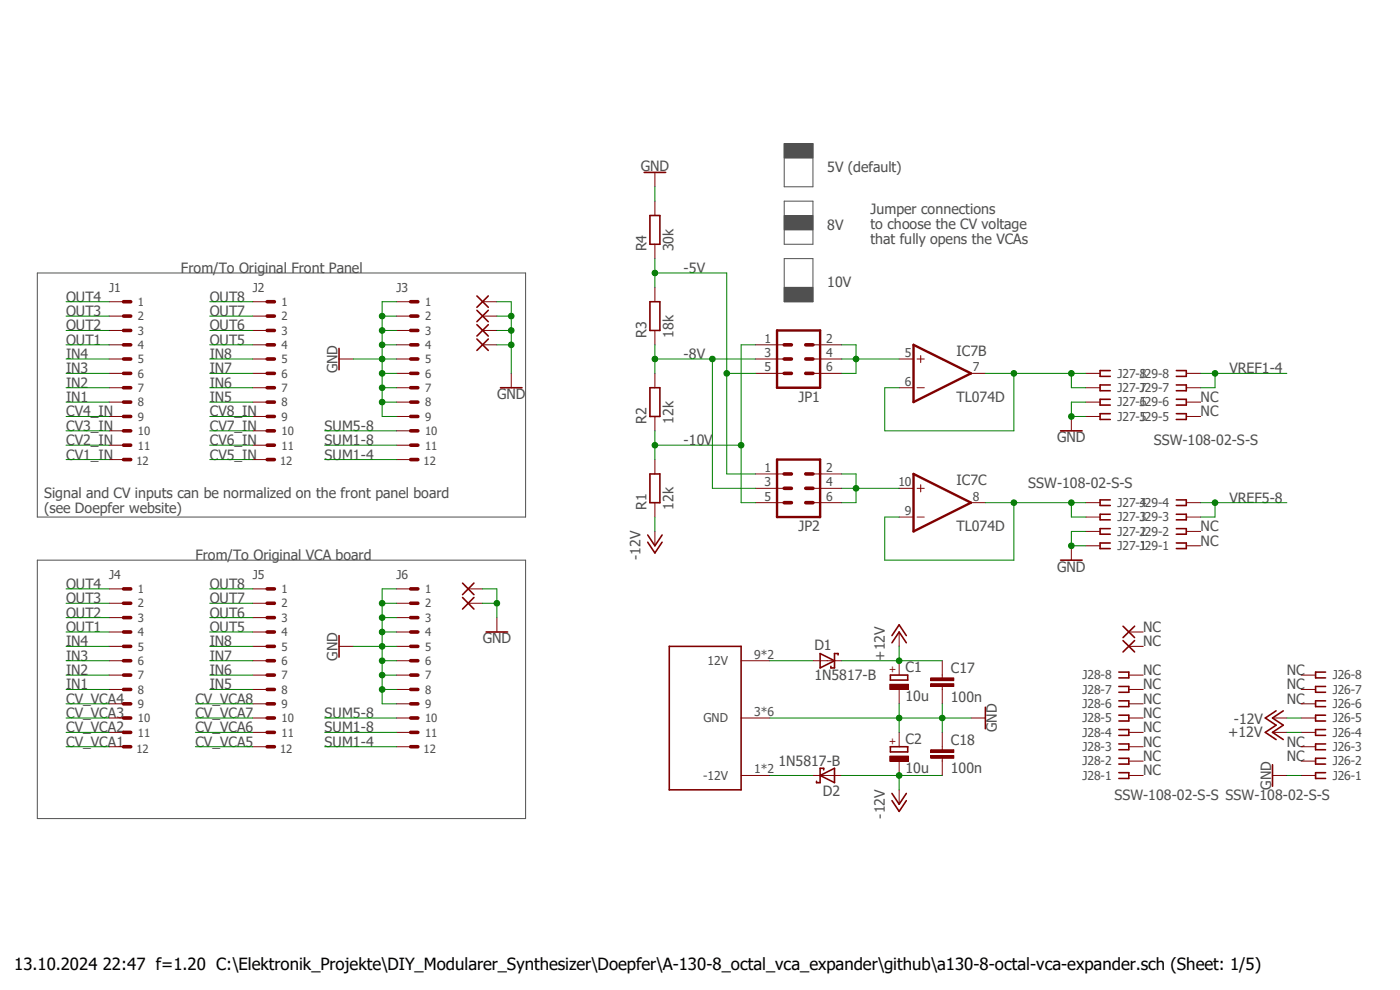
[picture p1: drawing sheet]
<svg xmlns="http://www.w3.org/2000/svg" width="297mm" height="210mm" viewBox="0 0 297 210" stroke-linecap="round" stroke-linejoin="round" font-family="sans-serif">
<path d="M7.3 30.4l282.4 144M289.7 30.4l-282.4 144" fill="none" stroke="#fff" stroke-width=".21"/>
<path d="M166.4 42.7h6.1v9.1h-6.1z" fill="none" stroke="#505050" stroke-width=".21"/>
<path d="M166.4 45.7h6.1v3.1h-6.1z" fill-rule="evenodd" fill="#505050"/>
<path d="M166.4 45.7h6.1v3.1h-6.1zM166.4 54.9h6.1v9.1h-6.1z" fill="none" stroke="#505050" stroke-width=".21"/>
<path d="M166.4 61h6.1v3h-6.1z" fill-rule="evenodd" fill="#505050"/>
<path d="M166.4 30.5h6.1v9.1h-6.1zM166.4 61h6.1v3h-6.1z" fill="none" stroke="#505050" stroke-width=".21"/>
<path d="M166.4 30.5h6.1v3h-6.1z" fill-rule="evenodd" fill="#505050"/>
<path d="M166.4 30.5h6.1v3h-6.1zM7.9 57.9h103.6v51.8h-103.6zM7.9 118.8h103.6v54.9h-103.6z" fill="none" stroke="#505050" stroke-width=".21"/>
<g fill="none" stroke="#800000" stroke-width=".34">
<path d="M71.9 73.9v4.5M101.2 62.8l2.4 2.4M101.2 65.8l2.4 2.4M101.2 68.9l2.4 2.4M101.2 71.9l2.4 2.4M103.6 62.8l-2.4 2.4M103.6 65.8l-2.4 2.4M103.6 68.9l-2.4 2.4M103.6 71.9l-2.4 2.4M106.2 82.3h4.5M71.9 134.8v4.6M98.1 123.7l2.4 2.5"/>
<path d="M100.5 123.7l-2.4 2.5M103.1 134.1h4.6M142 137.1h15.2v30.5h-15.2zM174 138.6l3 1.6-3 1.5zM177.8 138.9v-.3h-.8v3.1h-.7v-.3M189.2 136.4l1.6-2.3 1.5 2.3M189.2 134.8l1.6-2.3 1.5 2.3M188.9 143.2h3.7v1.1h-3.7zM209 150v4.6M174 164.5l3-1.5v3zM174.8 163.3v-.3h-.8v3h-.8v-.3M189.2 168.3l1.6 2.3 1.5-2.3"/>
<path d="M189.2 169.8l1.6 2.3 1.5-2.3"/>
</g>
<g fill="none" stroke="#800000" stroke-width=".21">
<path d="M23.2 76.2h3M23.2 64h3M23.2 67.1h3M23.2 70.1h3M23.2 73.2h3M23.2 79.2h3M53.6 76.2h3.1M53.6 64h3.1M53.6 67.1h3.1M53.6 70.1h3.1M53.6 73.2h3.1M53.6 79.2h3.1"/>
<path d="M71.9 76.2h3.1M84.1 76.2h3M84.1 64h3M84.1 67.1h3M84.1 70.1h3M84.1 73.2h3M84.1 79.2h3M102.4 64h3M102.4 67.1h3M102.4 70.1h3M102.4 73.2h3M108.5 79.2v3.1"/>
<path d="M23.2 82.3h3M23.2 85.3h3M23.2 88.3h3M23.2 91.4h3M23.2 94.4h3M23.2 97.5h3M53.6 82.3h3.1M53.6 85.3h3.1M53.6 88.3h3.1M53.6 91.4h3.1M53.6 94.4h3.1M53.6 97.5h3.1"/>
<path d="M84.1 82.3h3M84.1 85.3h3M84.1 88.3h3M84.1 91.4h3M84.1 94.4h3M84.1 97.5h3M23.2 124.9h3M23.2 128h3M23.2 131h3M23.2 134.1h3M23.2 137.1h3M53.6 124.9h3.1"/>
<path d="M53.6 128h3.1M53.6 131h3.1M53.6 134.1h3.1M53.6 137.1h3.1M71.9 137.1h3.1M84.1 124.9h3M84.1 128h3M84.1 131h3M84.1 134.1h3M84.1 137.1h3M99.3 124.9h3.1M105.4 131v3.1"/>
<path d="M190.8 134.1v3M23.2 140.2h3M23.2 143.2h3M23.2 146.3h3M23.2 149.3h3M23.2 152.3h3M23.2 155.4h3M23.2 158.4h3M53.6 140.2h3.1M53.6 143.2h3.1M53.6 146.3h3.1M53.6 149.3h3.1"/>
<path d="M53.6 152.3h3.1M53.6 155.4h3.1M53.6 158.4h3.1M84.1 140.2h3M84.1 143.2h3M84.1 146.3h3M84.1 149.3h3M84.1 152.3h3M84.1 155.4h3M84.1 158.4h3M157.2 140.2h6.1M157.2 152.3h6.1"/>
<path d="M172.5 140.2h6.1M206 152.3h3M157.2 164.5h6.1M172.5 164.5h6.1M190.8 167.6v3"/>
</g>
<g fill="none" stroke="#800000" stroke-width=".76">
<path d="M26.2 64h1.5M26.2 67.1h1.5M26.2 70.1h1.5M26.2 73.2h1.5M26.2 76.2h1.5M26.2 79.2h1.5M56.7 64h1.5M56.7 67.1h1.5M56.7 70.1h1.5M56.7 73.2h1.5M56.7 76.2h1.5M56.7 79.2h1.5"/>
<path d="M87.1 64h1.5M87.1 67.1h1.5M87.1 70.1h1.5M87.1 73.2h1.5M87.1 76.2h1.5M87.1 79.2h1.5M26.2 82.3h1.5M26.2 85.3h1.5M26.2 88.3h1.5M26.2 91.4h1.5M26.2 94.4h1.5M26.2 97.5h1.5"/>
<path d="M56.7 82.3h1.5M56.7 85.3h1.5M56.7 88.3h1.5M56.7 91.4h1.5M56.7 94.4h1.5M56.7 97.5h1.5M87.1 82.3h1.5M87.1 85.3h1.5M87.1 88.3h1.5M87.1 91.4h1.5M87.1 94.4h1.5M87.1 97.5h1.5"/>
<path d="M26.2 124.9h1.5M26.2 128h1.5M26.2 131h1.5M26.2 134.1h1.5M26.2 137.1h1.5M56.7 124.9h1.5M56.7 128h1.5M56.7 131h1.5M56.7 134.1h1.5M56.7 137.1h1.5M87.1 124.9h1.5M87.1 128h1.5"/>
<path d="M87.1 131h1.5M87.1 134.1h1.5M87.1 137.1h1.5M26.2 140.2h1.5M26.2 143.2h1.5M26.2 146.3h1.5M26.2 149.3h1.5M26.2 152.3h1.5M26.2 155.4h1.5M26.2 158.4h1.5M56.7 140.2h1.5M56.7 143.2h1.5"/>
<path d="M56.7 146.3h1.5M56.7 149.3h1.5M56.7 152.3h1.5M56.7 155.4h1.5M56.7 158.4h1.5M87.1 140.2h1.5M87.1 143.2h1.5M87.1 146.3h1.5M87.1 149.3h1.5M87.1 152.3h1.5M87.1 155.4h1.5M87.1 158.4h1.5"/>
</g>
<path d="M188.8 145.2h3.9v1.1h-3.9z" fill-rule="evenodd" fill="#800000"/>
<path d="M188.8 145.2h3.9v1.1h-3.9zM190.8 140.2v3M190.8 146.3v3" fill="none" stroke="#800000" stroke-width=".21"/>
<path d="M188.9 158.4h3.7v1.1h-3.7z" fill="none" stroke="#800000" stroke-width=".34"/>
<path d="M188.8 160.4h3.9v1.1h-3.9z" fill-rule="evenodd" fill="#800000"/>
<g fill="none" stroke="#800000" stroke-width=".21">
<path d="M138.9 36.6v3M138.9 42.7v3M138.9 51.8v3.1M138.9 61v3M138.9 70.1v3.1M138.9 79.2v3.1M160.3 73.2h6.1M160.3 76.2h6.1M160.3 79.2h6.1M172.5 73.2h6.1M172.5 76.2h6.1M172.5 79.2h6.1"/>
<path d="M190.8 76.2h3M194.6 76.2h1.5M195.3 75.4v1.5M206 79.2h3M138.9 88.3v3.1M138.9 97.5v3M190.8 82.3h3M194.6 82.3h1.5M138.9 106.6v3.1M138.9 112.7v3.1M160.3 103.6h6.1M160.3 106.6h6.1"/>
<path d="M160.3 100.5h6.1M172.5 103.6h6.1M172.5 106.6h6.1M172.5 100.5h6.1M190.8 103.6h3M190.8 109.7h3M194.6 103.6h1.5M194.6 109.7h1.5M195.3 102.8v1.6M206 106.6h3M190.8 155.4v3M199.9 143.2v.6"/>
<path d="M199.9 145.6v.7M188.8 160.4h3.9v1.1h-3.9zM190.8 161.5v3"/>
</g>
<path d="M136.7 36.6h4.5M137.9 45.7h2.1v6.1h-2.1zM137.9 64h2.1v6.1h-2.1zM137.9 82.3h2.1v6h-2.1zM137.4 113.5l1.5 2.3 1.6-2.3M137.4 115l1.5 2.3 1.6-2.3M137.9 100.5h2.1v6.1h-2.1z" fill="none" stroke="#800000" stroke-width=".34"/>
<path d="M164.8 70.1h9.2v12.2h-9.2zM193.8 73.2l12.2 6-12.2 6.1zM164.8 97.5h9.2v12.2h-9.2zM193.8 100.5l12.2 6.1-12.2 6.1z" fill="none" stroke="#800000" stroke-width=".51"/>
<path d="M166.4 79.2h1.5M166.4 76.2h1.5M166.4 73.2h1.5M170.9 79.2h1.6M170.9 76.2h1.6M170.9 73.2h1.6M166.4 106.6h1.5M166.4 103.6h1.5M166.4 100.5h1.5M170.9 106.6h1.6M170.9 103.6h1.6M170.9 100.5h1.6" fill="none" stroke="#800000" stroke-width=".76"/>
<path d="M197.4 145h5v.6h-5z" fill-rule="evenodd" fill="#800000"/>
<path d="M197.4 145h5v.6h-5z" fill="none" stroke="#800000" stroke-width=".21"/>
<path d="M197.4 143.8h5v.6h-5z" fill-rule="evenodd" fill="#800000"/>
<path d="M197.4 143.8h5v.6h-5zM199.9 140.2v3M199.9 146.3v3M199.9 158.4v.6M199.9 160.9v.6" fill="none" stroke="#800000" stroke-width=".21"/>
<path d="M197.4 160.3h5v.6h-5z" fill-rule="evenodd" fill="#800000"/>
<path d="M197.4 160.3h5v.6h-5z" fill="none" stroke="#800000" stroke-width=".21"/>
<path d="M197.4 159h5v.6h-5z" fill-rule="evenodd" fill="#800000"/>
<g fill="none" stroke="#800000" stroke-width=".21">
<path d="M230.3 79.2h3.1M251.7 79.2h3M227.3 88.3v3.1M230.3 88.3h3.1M230.3 85.3h3.1M230.3 82.3h3.1M251.7 88.3h3M251.7 85.3h3M251.7 82.3h3M227.3 115.8v3M230.3 115.8h3.1M230.3 112.7h3.1"/>
<path d="M230.3 109.7h3.1M230.3 106.6h3.1M251.7 115.8h3M251.7 112.7h3M251.7 109.7h3M251.7 106.6h3M99.3 128h3.1M239.5 134.1h3M239.5 137.1h3M197.4 159h5v.6h-5zM199.9 155.4v3M239.5 152.3h3"/>
<path d="M239.5 155.4h3M239.5 158.4h3M239.5 149.3h3M239.5 146.3h3M239.5 143.2h3M270 152.3h3M270 155.4h3M276.1 152.3h3M276.1 155.4h3M276.1 158.4h3M276.1 149.3h3M276.1 146.3h3"/>
<path d="M276.1 143.2h3M199.9 161.5v3M239.5 164.5h3M239.5 161.5h3M270 164.5h3M276.1 164.5h3M276.1 161.5h3"/>
</g>
<g fill="none" stroke="#800000" stroke-width=".34">
<path d="M235.5 78.6h-2.1v1.2h2.1M249.6 78.6h2.1v1.2h-2.1M225 91.4h4.6M235.5 81.7h-2.1v1.2h2.1M235.5 84.7h-2.1v1.2h2.1M235.5 87.8h-2.1v1.2h2.1M249.6 87.8h2.1v1.2h-2.1M249.6 84.7h2.1v1.2h-2.1M249.6 81.7h2.1v1.2h-2.1M225 118.8h4.6M235.5 115.2h-2.1v1.2h2.1M235.5 106h-2.1v1.2h2.1"/>
<path d="M235.5 109.1h-2.1v1.2h2.1M235.5 112.1h-2.1v1.2h2.1M249.6 115.2h2.1v1.2h-2.1M249.6 112.1h2.1v1.2h-2.1M249.6 109.1h2.1v1.2h-2.1M249.6 106h2.1v1.2h-2.1M98.1 126.7l2.4 2.5M100.5 126.7l-2.4 2.5M238.3 132.8l2.4 2.5M238.3 135.9l2.4 2.4M240.7 132.8l-2.4 2.5M240.7 135.9l-2.4 2.4"/>
<path d="M237.4 157.8h2.1v1.2h-2.1M237.4 154.8h2.1v1.2h-2.1M237.4 151.7h2.1v1.3h-2.1M237.4 148.7h2.1v1.2h-2.1M237.4 145.6h2.1v1.3h-2.1M237.4 142.6h2.1v1.2h-2.1M270.7 150.8l-2.3 1.5 2.3 1.5-2.3 1.6 2.3 1.5M272.2 150.8l-2.2 1.5 2.2 1.5-2.2 1.6 2.2 1.5M281.2 142.6h-2.1v1.2h2.1M281.2 145.6h-2.1v1.3h2.1M281.2 148.7h-2.1v1.2h2.1M281.2 151.7h-2.1v1.3h2.1"/>
<path d="M281.2 154.8h-2.1v1.2h2.1M281.2 157.8h-2.1v1.2h2.1M237.4 163.9h2.1v1.2h-2.1M237.4 160.9h2.1v1.2h-2.1M270 162.2v4.6M281.2 163.9h-2.1v1.2h2.1M281.2 160.9h-2.1v1.2h2.1"/>
</g>
<g fill="none" stroke="#008000" stroke-width=".21">
<path d="M14 79.2h9.2M14 76.2h9.2M14 73.2h9.2M14 70.1h9.2M14 67.1h9.2M14 64h9.2M44.5 79.2h9.1M44.5 76.2h9.1M44.5 73.2h9.1M44.5 70.1h9.1M44.5 67.1h9.1M44.5 64h9.1"/>
<path d="M81.1 67.1h3M84.1 64h-3v24.3M14 91.4h9.2M14 94.4h9.2M14 97.5h9.2M14 88.3h9.2M14 85.3h9.2M14 82.3h9.2M44.5 91.4h9.1M44.5 94.4h9.1M44.5 97.5h9.1M44.5 88.3h9.1"/>
<path d="M44.5 85.3h9.1M44.5 82.3h9.1M68.9 91.4h15.2M68.9 94.4h15.2M68.9 97.5h15.2M14 137.1h9.2M14 134.1h9.2M14 131h9.2M14 128h9.2M14 124.9h9.2M44.5 137.1h9.1M44.5 134.1h9.1"/>
<path d="M44.5 131h9.1M44.5 128h9.1M44.5 124.9h9.1M14 146.3h9.2M14 143.2h9.2M14 140.2h9.2M44.5 146.3h9.1M44.5 143.2h9.1M44.5 140.2h9.1M68.9 152.3h15.2M68.9 155.4h15.2M68.9 158.4h15.2"/>
</g>
<circle cx="81.1" cy="67.1" r=".6" fill="#008000"/>
<g fill="none" stroke="#008000" stroke-width=".21">
<path d="M81.1 70.1h3"/>
<circle cx="81.1" cy="67.1" r=".6"/>
</g>
<circle cx="81.1" cy="70.1" r=".6" fill="#008000"/>
<g fill="none" stroke="#008000" stroke-width=".21">
<path d="M81.1 73.2h3"/>
<circle cx="81.1" cy="70.1" r=".6"/>
</g>
<circle cx="81.1" cy="73.2" r=".6" fill="#008000"/>
<g fill="none" stroke="#008000" stroke-width=".21">
<path d="M81.1 76.2h3"/>
<circle cx="81.1" cy="73.2" r=".6"/>
</g>
<circle cx="81.1" cy="76.2" r=".6" fill="#008000"/>
<g fill="none" stroke="#008000" stroke-width=".21">
<path d="M81.1 79.2h3"/>
<circle cx="81.1" cy="76.2" r=".6"/>
</g>
<circle cx="81.1" cy="79.2" r=".6" fill="#008000"/>
<g fill="none" stroke="#008000" stroke-width=".21">
<path d="M81.1 82.3h3"/>
<circle cx="81.1" cy="79.2" r=".6"/>
</g>
<circle cx="81.1" cy="82.3" r=".6" fill="#008000"/>
<g fill="none" stroke="#008000" stroke-width=".21">
<path d="M81.1 85.3h3"/>
<circle cx="81.1" cy="82.3" r=".6"/>
</g>
<circle cx="81.1" cy="85.3" r=".6" fill="#008000"/>
<g fill="none" stroke="#008000" stroke-width=".21">
<path d="M75 76.2h6.1M81.1 88.3h3M102.4 124.9h3v6.1M102.4 128h3"/>
<circle cx="81.1" cy="85.3" r=".6"/>
</g>
<circle cx="105.4" cy="128" r=".6" fill="#008000"/>
<g fill="none" stroke="#008000" stroke-width=".21">
<path d="M75 137.1h9.1M84.1 124.9h-3v3.1"/>
<circle cx="105.4" cy="128" r=".6"/>
</g>
<circle cx="81.1" cy="137.1" r=".6" fill="#008000"/>
<g fill="none" stroke="#008000" stroke-width=".21">
<path d="M84.1 128h-3v9.1"/>
<circle cx="81.1" cy="137.1" r=".6"/>
</g>
<circle cx="81.1" cy="128" r=".6" fill="#008000"/>
<g fill="none" stroke="#008000" stroke-width=".21">
<path d="M81.1 131h3"/>
<circle cx="81.1" cy="128" r=".6"/>
</g>
<circle cx="81.1" cy="131" r=".6" fill="#008000"/>
<g fill="none" stroke="#008000" stroke-width=".21">
<path d="M81.1 134.1h3"/>
<circle cx="81.1" cy="131" r=".6"/>
</g>
<circle cx="81.1" cy="134.1" r=".6" fill="#008000"/>
<g fill="none" stroke="#008000" stroke-width=".21">
<path d="M81.1 137.1v12.2h3M81.1 146.3h3"/>
<circle cx="81.1" cy="134.1" r=".6"/>
</g>
<circle cx="81.1" cy="146.3" r=".6" fill="#008000"/>
<g fill="none" stroke="#008000" stroke-width=".21">
<path d="M81.1 143.2h3"/>
<circle cx="81.1" cy="146.3" r=".6"/>
</g>
<circle cx="81.1" cy="143.2" r=".6" fill="#008000"/>
<g fill="none" stroke="#008000" stroke-width=".21">
<path d="M81.1 140.2h3"/>
<circle cx="81.1" cy="143.2" r=".6"/>
</g>
<circle cx="81.1" cy="140.2" r=".6" fill="#008000"/>
<g fill="none" stroke="#008000" stroke-width=".21">
<path d="M105.4 64h3.1v3.1h-3.1"/>
<circle cx="81.1" cy="140.2" r=".6"/>
</g>
<circle cx="108.5" cy="67.1" r=".6" fill="#008000"/>
<g fill="none" stroke="#008000" stroke-width=".21">
<path d="M108.5 67.1v3h-3.1"/>
<circle cx="108.5" cy="67.1" r=".6"/>
</g>
<circle cx="108.5" cy="70.1" r=".6" fill="#008000"/>
<g fill="none" stroke="#008000" stroke-width=".21">
<path d="M105.4 73.2h3.1M108.5 70.1v9.1"/>
<circle cx="108.5" cy="70.1" r=".6"/>
</g>
<circle cx="108.5" cy="73.2" r=".6" fill="#008000"/>
<g fill="none" stroke="#008000" stroke-width=".21">
<path d="M163.3 152.3h42.7M190.8 149.3v3"/>
<circle cx="108.5" cy="73.2" r=".6"/>
</g>
<circle cx="190.8" cy="152.3" r=".6" fill="#008000"/>
<g fill="none" stroke="#008000" stroke-width=".21">
<path d="M190.8 152.3v3.1M199.9 149.3v3"/>
<circle cx="190.8" cy="152.3" r=".6"/>
</g>
<circle cx="199.9" cy="152.3" r=".6" fill="#008000"/>
<g fill="none" stroke="#008000" stroke-width=".21">
<path d="M138.9 39.6v3.1M230.3 112.7h-3v3.1h3M199.9 152.3v3.1"/>
<circle cx="199.9" cy="152.3" r=".6"/>
</g>
<circle cx="227.3" cy="115.8" r=".6" fill="#008000"/>
<g fill="none" stroke="#008000" stroke-width=".21">
<path d="M230.3 85.3h-3v3h3"/>
<circle cx="227.3" cy="115.8" r=".6"/>
</g>
<circle cx="227.3" cy="88.3" r=".6" fill="#008000"/>
<g fill="none" stroke="#008000" stroke-width=".21">
<path d="M190.8 137.1v3.1h-12.2M163.3 140.2h9.2M273 164.5h3.1"/>
<circle cx="227.3" cy="88.3" r=".6"/>
</g>
<circle cx="190.8" cy="140.2" r=".6" fill="#008000"/>
<g fill="none" stroke="#008000" stroke-width=".21">
<path d="M190.8 140.2h9.1M273 155.4h3.1M163.3 164.5h9.2M178.6 164.5h12.2v3.1"/>
<circle cx="190.8" cy="140.2" r=".6"/>
</g>
<circle cx="190.8" cy="164.5" r=".6" fill="#008000"/>
<g fill="none" stroke="#008000" stroke-width=".21">
<path d="M138.9 54.9v6.1M138.9 57.9h15.3M138.9 109.7v3M273 152.3h3.1M190.8 164.5h9.1"/>
<circle cx="190.8" cy="164.5" r=".6"/>
</g>
<circle cx="138.9" cy="57.9" r=".6" fill="#008000"/>
<g fill="none" stroke="#008000" stroke-width=".21">
<path d="M154.2 57.9v42.6h6.1M154.2 79.2h6.1"/>
<circle cx="138.9" cy="57.9" r=".6"/>
</g>
<circle cx="154.2" cy="79.2" r=".6" fill="#008000"/>
<g fill="none" stroke="#008000" stroke-width=".21">
<path d="M138.9 73.2v6M138.9 76.2h12.2"/>
<circle cx="154.2" cy="79.2" r=".6"/>
</g>
<circle cx="138.9" cy="76.2" r=".6" fill="#008000"/>
<g fill="none" stroke="#008000" stroke-width=".21">
<path d="M160.3 76.2h-9.2v27.4"/>
<circle cx="138.9" cy="76.2" r=".6"/>
</g>
<circle cx="151.1" cy="76.2" r=".6" fill="#008000"/>
<g fill="none" stroke="#008000" stroke-width=".21">
<path d="M138.9 91.4v6.1M138.9 94.4h18.3M151.1 103.6h9.2"/>
<circle cx="151.1" cy="76.2" r=".6"/>
</g>
<circle cx="138.9" cy="94.4" r=".6" fill="#008000"/>
<g fill="none" stroke="#008000" stroke-width=".21">
<path d="M157.2 73.2v21.2"/>
<circle cx="138.9" cy="94.4" r=".6"/>
</g>
<circle cx="157.2" cy="94.4" r=".6" fill="#008000"/>
<g fill="none" stroke="#008000" stroke-width=".21">
<path d="M157.2 73.2h3.1M178.6 73.2h3v3M178.6 76.2h12.2M157.2 94.4v12.2h3.1M41.4 149.3h12.2M41.4 152.3h12.2M41.4 155.4h12.2M41.4 158.4h12.2"/>
<circle cx="157.2" cy="94.4" r=".6"/>
</g>
<circle cx="181.6" cy="76.2" r=".6" fill="#008000"/>
<g fill="none" stroke="#008000" stroke-width=".21">
<path d="M181.6 76.2v3h-3M178.6 100.5h3v6.1h-3M178.6 103.6h3"/>
<circle cx="181.6" cy="76.2" r=".6"/>
</g>
<circle cx="181.6" cy="103.6" r=".6" fill="#008000"/>
<g fill="none" stroke="#008000" stroke-width=".21">
<path d="M181.6 103.6h9.2M254.7 106.6h18.3M257.8 106.6v3.1h-3.1"/>
<circle cx="181.6" cy="103.6" r=".6"/>
</g>
<circle cx="257.8" cy="106.6" r=".6" fill="#008000"/>
<g fill="none" stroke="#008000" stroke-width=".21">
<path d="M254.7 79.2h18.3M257.8 79.2v3.1h-3.1"/>
<circle cx="257.8" cy="106.6" r=".6"/>
</g>
<circle cx="257.8" cy="79.2" r=".6" fill="#008000"/>
<g fill="none" stroke="#008000" stroke-width=".21">
<path d="M209 79.2h21.3M227.3 79.2v3.1h3"/>
<circle cx="257.8" cy="79.2" r=".6"/>
</g>
<circle cx="227.3" cy="79.2" r=".6" fill="#008000"/>
<g fill="none" stroke="#008000" stroke-width=".21">
<path d="M215.1 79.2v12.2h-27.4v-9.1h3.1"/>
<circle cx="227.3" cy="79.2" r=".6"/>
</g>
<circle cx="215.1" cy="79.2" r=".6" fill="#008000"/>
<g fill="none" stroke="#008000" stroke-width=".21">
<path d="M209 106.6h21.3M227.3 106.6v3.1h3"/>
<circle cx="215.1" cy="79.2" r=".6"/>
</g>
<circle cx="227.3" cy="106.6" r=".6" fill="#008000"/>
<g fill="none" stroke="#008000" stroke-width=".21">
<path d="M215.1 106.6v12.2h-27.4v-9.1h3.1"/>
<circle cx="227.3" cy="106.6" r=".6"/>
</g>
<circle cx="215.1" cy="106.6" r=".6" fill="#008000"/>
<g fill="none" stroke="#008000" stroke-width=".21">
<path d="M14 149.3h9.2M14 152.3h9.2M14 155.4h9.2M14 158.4h9.2"/>
<circle cx="215.1" cy="106.6" r=".6"/>
</g>
<text font-size="3.6" x="3" y="205.8">13.10.2024 22:47 f=1.20 C:\Elektronik_Projekte\DIY_Modularer_Synthesizer\Doepfer\A-130-8_octal_vca_expander\github\a130-8-octal-vca-expander.sch (Sheet: 1/5)</text>
<g font-size="3" fill="#505050">
<text x="135.9" y="36.3">GND</text>
<text x="175.5" y="36.6">5V (default)</text>
<text x="184.7" y="45.4">Jumper connections</text>
<text x="137.2" y="53.3" transform="rotate(-90 137.2 53.3)">R4</text>
<text x="142.9" y="53.3" transform="rotate(-90 142.9 53.3)">30k</text>
<text x="175.5" y="48.8">8V</text>
<text x="184.7" y="48.6">to choose the CV voltage</text>
<text x="184.7" y="51.8">that fully opens the VCAs</text>
<text x="38.4" y="57.9">From/To Original Front Panel</text>
<text x="145" y="57.9">-5V</text>
<text x="14" y="64">OUT4</text>
<text x="44.5" y="64">OUT8</text>
<text x="175.5" y="61">10V</text>
<text x="14" y="67.1">OUT3</text>
<text x="14" y="70.1">OUT2</text>
<text x="44.5" y="70.1">OUT6</text>
<text x="44.5" y="67.1">OUT7</text>
<text x="137.2" y="71.6" transform="rotate(-90 137.2 71.6)">R3</text>
<text x="142.9" y="71.6" transform="rotate(-90 142.9 71.6)">18k</text>
<text x="14" y="73.2">OUT1</text>
<text x="14" y="76.2">IN4</text>
<text x="44.5" y="76.2">IN8</text>
<text x="44.5" y="73.2">OUT5</text>
<text x="145" y="76.2">-8V</text>
<text x="202.9" y="75.4">IC7B</text>
<text x="14" y="79.2">IN3</text>
<text x="14" y="82.3">IN2</text>
<text x="44.5" y="82.3">IN6</text>
<text x="44.5" y="79.2">IN7</text>
<text x="71.6" y="79.2" transform="rotate(-90 71.6 79.2)">GND</text>
<text x="260.8" y="79.2">VREF1-4</text>
<text x="14" y="85.3">IN1</text>
<text x="14" y="88.4">CV4_IN</text>
<text x="44.5" y="88.4">CV8_IN</text>
<text x="44.5" y="85.3">IN5</text>
<text x="105.5" y="84.7">GND</text>
<text x="137.2" y="89.9" transform="rotate(-90 137.2 89.9)">R2</text>
<text x="142.9" y="89.9" transform="rotate(-90 142.9 89.9)">12k</text>
<text x="169.4" y="85.3">JP1</text>
<text x="202.9" y="85.3">TL074D</text>
<text x="254.7" y="88.4">NC</text>
<text x="254.7" y="85.3">NC</text>
<text x="14" y="91.4">CV3_IN</text>
<text x="14" y="94.4">CV2_IN</text>
<text x="44.5" y="94.4">CV6_IN</text>
<text x="44.5" y="91.4">CV7_IN</text>
<text x="68.9" y="91.4">SUM5-8</text>
<text x="68.9" y="94.4">SUM1-8</text>
<text x="145" y="94.4">-10V</text>
<text x="224.3" y="93.9">GND</text>
<text x="244.8" y="94.4">SSW-108-02-S-S</text>
<text x="14" y="97.5">CV1_IN</text>
<text x="44.5" y="97.5">CV5_IN</text>
<text x="68.9" y="97.5">SUM1-4</text>
<text x="9.4" y="105.7">Signal and CV inputs can be normalized on the front panel board</text>
<text x="202.9" y="102.8">IC7C</text>
<text x="218.1" y="103.6">SSW-108-02-S-S</text>
<text x="260.8" y="106.6">VREF5-8</text>
<text x="9.4" y="108.9">(see Doepfer website)</text>
<text x="137.2" y="108.2" transform="rotate(-90 137.2 108.2)">R1</text>
<text x="142.9" y="108.2" transform="rotate(-90 142.9 108.2)">12k</text>
<text x="169.4" y="112.7">JP2</text>
<text x="202.9" y="112.7">TL074D</text>
<text x="254.7" y="112.7">NC</text>
<text x="41.4" y="118.8">From/To Original VCA board</text>
<text x="135.9" y="118.8" transform="rotate(-90 135.9 118.8)">-12V</text>
<text x="254.7" y="115.8">NC</text>
<text x="14" y="124.9">OUT4</text>
<text x="44.5" y="124.9">OUT8</text>
<text x="224.3" y="121.2">GND</text>
<text x="14" y="128">OUT3</text>
<text x="14" y="131">OUT2</text>
<text x="44.5" y="131">OUT6</text>
<text x="44.5" y="128">OUT7</text>
<text x="14" y="134.1">OUT1</text>
<text x="14" y="137.1">IN4</text>
<text x="44.5" y="137.1">IN8</text>
<text x="44.5" y="134.1">OUT5</text>
<text x="102.4" y="136.5">GND</text>
<text x="172.8" y="137.9">D1</text>
<text x="242.5" y="134.1">NC</text>
<text x="242.5" y="137.1">NC</text>
<text x="14" y="140.2">IN3</text>
<text x="14" y="143.2">IN2</text>
<text x="44.5" y="143.2">IN6</text>
<text x="44.5" y="140.2">IN7</text>
<text x="71.6" y="140.1" transform="rotate(-90 71.6 140.1)">GND</text>
<text x="187.7" y="140.2" transform="rotate(-90 187.7 140.2)">+12V</text>
<text x="192.1" y="142.6">C1</text>
<text x="201.7" y="142.7">C17</text>
<text x="242.5" y="143.2">NC</text>
<text x="273" y="143.2">NC</text>
<text x="14" y="146.3">IN1</text>
<text x="14" y="149.3">CV_VCA4</text>
<text x="41.4" y="149.3">CV_VCA8</text>
<text x="44.5" y="146.3">IN5</text>
<text x="172.8" y="144.3">1N5817-B</text>
<text x="192.1" y="148.7">10u</text>
<text x="201.7" y="148.8">100n</text>
<text x="242.5" y="146.3">NC</text>
<text x="242.5" y="149.3">NC</text>
<text x="273" y="146.3">NC</text>
<text x="273" y="149.3">NC</text>
<text x="14" y="152.3">CV_VCA3</text>
<text x="14" y="155.4">CV_VCA2</text>
<text x="41.4" y="152.3">CV_VCA7</text>
<text x="41.4" y="155.4">CV_VCA6</text>
<text x="68.9" y="152.3">SUM5-8</text>
<text x="68.9" y="155.4">SUM1-8</text>
<text x="211.5" y="155.3" transform="rotate(-90 211.5 155.3)">GND</text>
<text x="242.5" y="152.3">NC</text>
<text x="242.5" y="155.4">NC</text>
<text x="261.7" y="153.5">-12V</text>
<text x="14" y="158.4">CV_VCA1</text>
<text x="41.4" y="158.4">CV_VCA5</text>
<text x="68.9" y="158.4">SUM1-4</text>
<text x="192.1" y="157.9">C2</text>
<text x="201.7" y="158">C18</text>
<text x="242.5" y="158.4">NC</text>
<text x="242.5" y="161.5">NC</text>
<text x="260.6" y="156.3">+12V</text>
<text x="273" y="158.4">NC</text>
<text x="273" y="161.5">NC</text>
<text x="165.1" y="162.5">1N5817-B</text>
<text x="192.1" y="164">10u</text>
<text x="201.7" y="164.1">100n</text>
<text x="242.5" y="164.5">NC</text>
<text x="269.7" y="167.5" transform="rotate(-90 269.7 167.5)">GND</text>
<text x="174.6" y="168.9">D2</text>
<text x="187.7" y="173.7" transform="rotate(-90 187.7 173.7)">-12V</text>
<text x="236.4" y="169.7">SSW-108-02-S-S SSW-108-02-S-S</text>
</g>
<g font-size="2.6" fill="#505050">
<text x="23.2" y="61.8">J1</text>
<text x="53.6" y="61.8">J2</text>
<text x="84.1" y="61.8">J3</text>
<text x="162.2" y="72.7">1</text>
<text x="162.2" y="75.7">3</text>
<text x="175.3" y="72.7">2</text>
<text x="175.3" y="75.7">4</text>
<text x="192" y="75.7">5</text>
<text x="162.2" y="78.8">5</text>
<text x="175.3" y="78.8">6</text>
<text x="192" y="81.8">6</text>
<text x="206.4" y="78.8">7</text>
<text x="237.1" y="83.2">J27-7</text>
<text x="237.1" y="80.1">J27-8</text>
<text x="241.8" y="83.2">J29-7</text>
<text x="241.8" y="80.1">J29-8</text>
<text x="237.1" y="89.3">J27-5</text>
<text x="237.1" y="86.2">J27-6</text>
<text x="241.8" y="89.3">J29-5</text>
<text x="241.8" y="86.2">J29-6</text>
<text x="162.2" y="100.1">1</text>
<text x="175.3" y="100.1">2</text>
<text x="162.2" y="103.2">3</text>
<text x="162.2" y="106.2">5</text>
<text x="175.3" y="103.2">4</text>
<text x="175.3" y="106.2">6</text>
<text x="190.6" y="103.2">10</text>
<text x="206.4" y="106.2">8</text>
<text x="237.1" y="107.6">J27-4</text>
<text x="241.8" y="107.6">J29-4</text>
<text x="192" y="109.3">9</text>
<text x="237.1" y="113.7">J27-2</text>
<text x="237.1" y="110.6">J27-3</text>
<text x="241.8" y="113.7">J29-2</text>
<text x="241.8" y="110.6">J29-3</text>
<text x="237.1" y="116.7">J27-1</text>
<text x="241.8" y="116.7">J29-1</text>
<text x="23.2" y="122.8">J4</text>
<text x="53.6" y="122.8">J5</text>
<text x="84.1" y="122.8">J6</text>
<text x="150.1" y="141.1">12V</text>
<text x="160" y="139.7">9*2</text>
<text x="229.7" y="147.1">J28-7</text>
<text x="229.7" y="144.1">J28-8</text>
<text x="282.7" y="147.1">J26-7</text>
<text x="282.7" y="144.1">J26-8</text>
<text x="149.2" y="153.2">GND</text>
<text x="160" y="151.9">3*6</text>
<text x="229.7" y="153.2">J28-5</text>
<text x="229.7" y="150.2">J28-6</text>
<text x="282.7" y="153.2">J26-5</text>
<text x="282.7" y="150.2">J26-6</text>
<text x="229.7" y="159.3">J28-3</text>
<text x="229.7" y="156.3">J28-4</text>
<text x="282.7" y="159.3">J26-3</text>
<text x="282.7" y="156.3">J26-4</text>
<text x="149.2" y="165.4">-12V</text>
<text x="160" y="164.1">1*2</text>
<text x="229.7" y="165.4">J28-1</text>
<text x="229.7" y="162.4">J28-2</text>
<text x="282.7" y="165.4">J26-1</text>
<text x="282.7" y="162.4">J26-2</text>
</g>
<g font-size="2.4" fill="#505050">
<text x="29.3" y="64.9">1</text>
<text x="59.7" y="64.9">1</text>
<text x="90.2" y="64.9">1</text>
<text x="29.3" y="67.9">2</text>
<text x="29.3" y="71">3</text>
<text x="59.7" y="67.9">2</text>
<text x="59.7" y="71">3</text>
<text x="90.2" y="67.9">2</text>
<text x="90.2" y="71">3</text>
<text x="29.3" y="74">4</text>
<text x="29.3" y="77.1">5</text>
<text x="59.7" y="74">4</text>
<text x="59.7" y="77.1">5</text>
<text x="90.2" y="74">4</text>
<text x="90.2" y="77.1">5</text>
<text x="29.3" y="80.1">6</text>
<text x="29.3" y="83.2">7</text>
<text x="59.7" y="80.1">6</text>
<text x="59.7" y="83.2">7</text>
<text x="90.2" y="80.1">6</text>
<text x="90.2" y="83.2">7</text>
<text x="29.3" y="86.2">8</text>
<text x="29.3" y="89.3">9</text>
<text x="59.7" y="86.2">8</text>
<text x="59.7" y="89.3">9</text>
<text x="90.2" y="86.2">8</text>
<text x="90.2" y="89.3">9</text>
<text x="29.3" y="92.3">10</text>
<text x="29.3" y="95.4">11</text>
<text x="59.7" y="92.3">10</text>
<text x="59.7" y="95.4">11</text>
<text x="90.2" y="92.3">10</text>
<text x="90.2" y="95.4">11</text>
<text x="29" y="98.7">12</text>
<text x="59.4" y="98.7">12</text>
<text x="89.9" y="98.7">12</text>
<text x="29.3" y="125.8">1</text>
<text x="59.7" y="125.8">1</text>
<text x="90.2" y="125.8">1</text>
<text x="29.3" y="128.9">2</text>
<text x="29.3" y="131.9">3</text>
<text x="59.7" y="128.9">2</text>
<text x="59.7" y="131.9">3</text>
<text x="90.2" y="128.9">2</text>
<text x="90.2" y="131.9">3</text>
<text x="29.3" y="135">4</text>
<text x="59.7" y="135">4</text>
<text x="90.2" y="135">4</text>
<text x="29.3" y="138">5</text>
<text x="29.3" y="141.1">6</text>
<text x="59.7" y="138">5</text>
<text x="59.7" y="141.1">6</text>
<text x="90.2" y="138">5</text>
<text x="90.2" y="141.1">6</text>
<text x="29.3" y="144.1">7</text>
<text x="29.3" y="147.2">8</text>
<text x="59.7" y="144.1">7</text>
<text x="59.7" y="147.2">8</text>
<text x="90.2" y="144.1">7</text>
<text x="90.2" y="147.2">8</text>
<text x="29.3" y="150.2">9</text>
<text x="29.3" y="153.2">10</text>
<text x="59.7" y="150.2">9</text>
<text x="59.7" y="153.2">10</text>
<text x="90.2" y="150.2">9</text>
<text x="90.2" y="153.2">10</text>
<text x="29" y="159.6">12</text>
<text x="29.3" y="156.3">11</text>
<text x="59.4" y="159.6">12</text>
<text x="59.7" y="156.3">11</text>
<text x="89.9" y="159.6">12</text>
<text x="90.2" y="156.3">11</text>
</g>
<g font-size="2.1" fill="#800000">
<text x="190" y="142.7" transform="rotate(-90 190 142.7)">+</text>
<text x="190" y="157.9" transform="rotate(-90 190 157.9)">+</text>
</g>
</svg>
